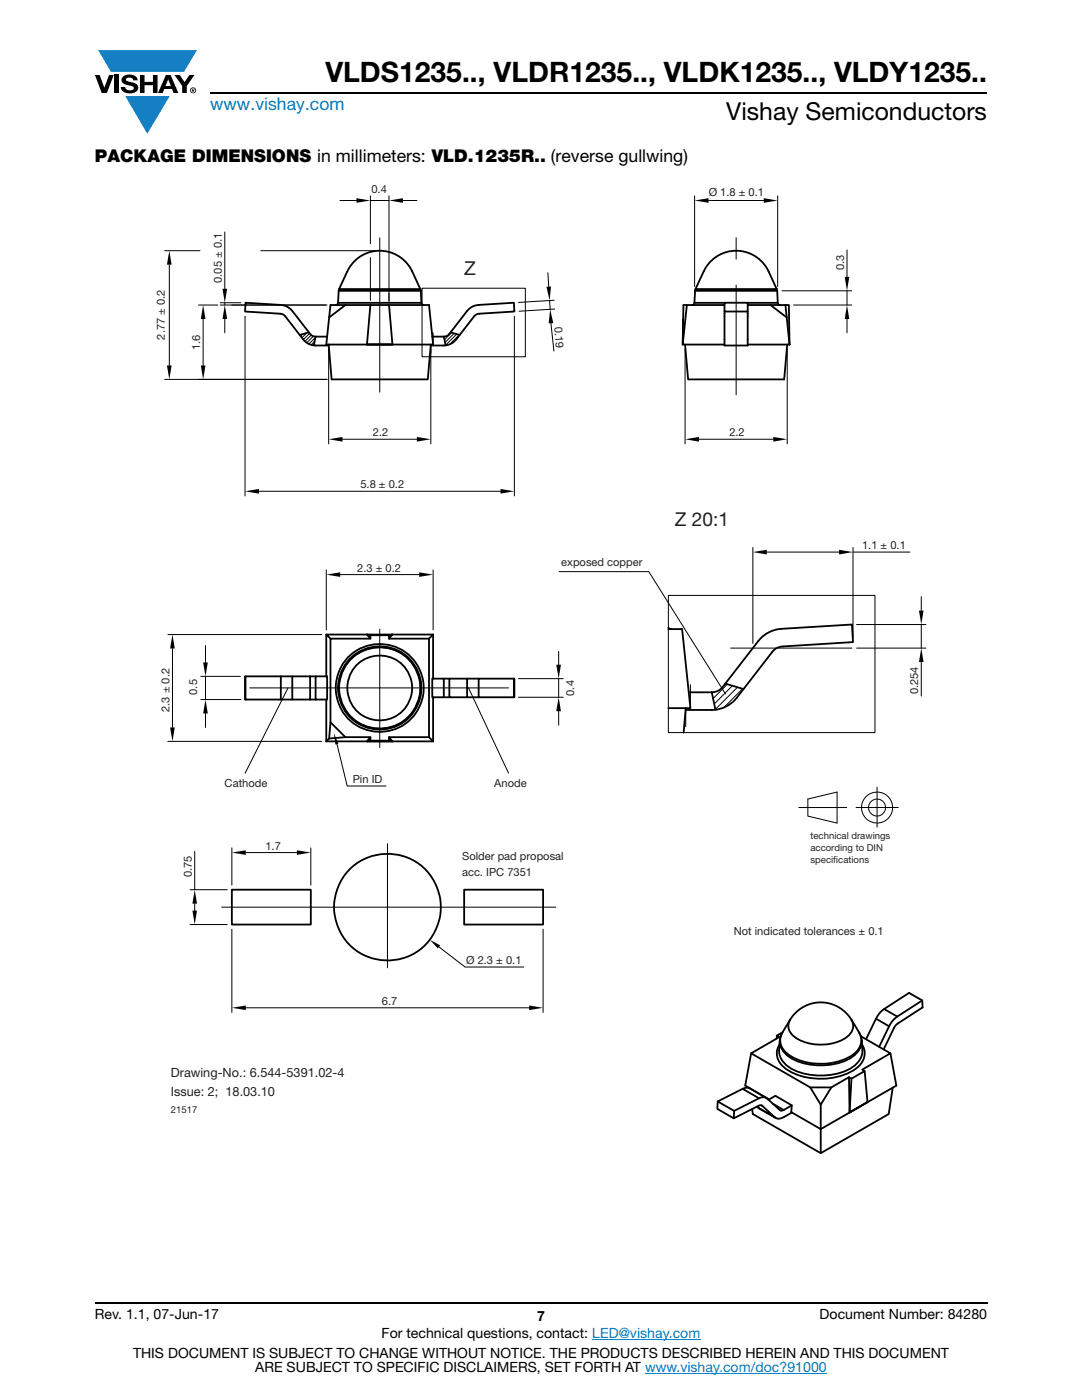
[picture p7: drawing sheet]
<svg xmlns="http://www.w3.org/2000/svg" width="216mm" height="279mm" viewBox="0 0 216 279" stroke-linecap="round" stroke-linejoin="round" font-family="sans-serif">
<g fill="#147fc3">
<path d="M19.6 10h19.7l-2.6 4.3h-1.1h-13.5z"/>
<path d="M25 19.2h8.9l-4.5 7.5z"/>
</g>
<g fill="#000">
<path d="M18.9 15h1l.9 2.5 1-2.5h.9l-1.4 3.6h-1zM22.9 15h.9v3.6h-.9zM24.6 15.3a2.1 2.1 0 0 1 2.8 .3l.1 .4h-.9a.79 .79 0 0 0-.7-.5 .79 .79 0 0 0-.8 .4l.3 .3 1 .2a1.08 1.08 0 0 1 1.2 1 1.08 1.08 0 0 1-1.1 1.2 1.73 1.73 0 0 1-2.4-1.2h.9a.96 .96 0 0 0 .8 .6 .96 .96 0 0 0 .9-.4 1.31 1.31 0 0 0-1.2-.6 1.03 1.03 0 0 1-1.1-.6 1.03 1.03 0 0 1 .2-1.1zM27.9 15h.9v1.3h1.7v-1.3h.9v3.6h-.9v-1.6h-1.7v1.6h-.9zM34.8 15h1.1l.9 1.4 1-1.4h1l-1.5 2.2v1.4h-.9v-1.4z"/>
<path d="M33.6 15.9l.5 1.3h-1.1zM33.1 15l-1.6 3.6h1l.3-.8h1.5l.3 .8h1l-1.6-3.6z"/>
<path d="M38.4 17.8h.2v.2h-.2zM38.3 17.7v.7h.1v-.3l.4 .3-.2-.3 .2-.2-.1-.2z"/>
<path d="M38.1 18a.46 .46 0 0 1 .9 0 .46 .46 0 0 1-.9 0zM37.9 18a.6 .6 0 0 0 1.2 0 .6 .6 0 0 0-1.2 0z"/>
</g>
<path d="M42 18.6h155M18.9 260h178.1" fill="none" stroke="#000" stroke-width=".36"/>
<path d="M118.2 267.3h21.5M128.7 274h36.3" fill="none" stroke="#007ec4" stroke-width=".2"/>
<path d="M31.1 36.7h153.7v193.6h-153.7z" fill="#fff"/>
<g fill="none" stroke="#000" stroke-width=".2">
<path d="M73.9 39.1v9.5M77.6 39.1v21.3M138.6 39.1v18.1M155.2 39.1v18.1M32.9 50h7M33.8 52.8v20.1M44.9 46.3v11.3M52 50h22.8M67.8 40h3.3M73.9 40h3.7M73.9 51.4v8.6M75.8 47.5v30.8"/>
<path d="M80.4 40h2.8M84.2 57.5h20.6v13.7h-20.6zM109.3 54.4l.2 2.8M109.7 60l.1 1.7M110.6 59.9l-7.1 .5M141.4 40h11M146.9 47.4v4.3M146.9 56.9v21.9M156 58h13.9M169 49.9v5.4M169 58v2.9M32.9 75.7h32.4"/>
<path d="M39.6 60.9h3.9M40.5 63.7v9.2M43.9 60.4h4.2M43.9 60.9h21.4M44.9 60.4v.5M44.9 63.7v2.7M48.9 63.1v35.9M60.3 66.7l-.3 .3M61.2 66.4l-1 1M61.8 66.5l-1.3 1.3M62.1 66.9l-1.2 1.2M62.5 67.1l-1.3 1.3"/>
<path d="M62.8 68.2l-.7 .6M63 67.3l-1.4 1.4M65.6 69.7v18.9M86 68.8v19.8M86.4 66.4v1.9M88.7 67.2l-.1 .1M90.1 66.4l-1.4 1.4M90.6 66.5l-1.8 1.8M91.1 66.7l-2.2 2.2M91.6 66.8l-1.9 1.9M102.6 63.1v35.9M109.9 64.5l.6 5.6"/>
<path d="M110.7 61.7l-7.1 .4M136.2 63.7v5.1M136.7 69.7v18.9M157.1 69.7v18.9M158.3 60.9h11.6M169 63.7v2.7M51.7 98h48.2M68.3 87.7h14.9M139.5 87.7h14.8M65.1 113.7v12M67.9 114.7h15.7M86.4 113.7v12"/>
<path d="M111.6 114.1h17.9l15.3 24.4M133.4 118.8h41.2v27.4h-41.2zM150.2 109.3v19.1M153 110.2h14.4M170.2 109.3v17.9M170.2 110.2h11.3M183.8 119.1v2.8M33.5 126.6h30.7M34.4 129.4v15.8M40.1 135h7.9M40.1 139.6h8M41 128.8v3.4"/>
<path d="M41 135v4.6M49.8 137.3h26v11.9M57.5 137.3l-8.6 17M75.8 125.6v11.7h25.7M93.5 137.3l8 17M103.5 139.2h8.9M103.5 135.4h8.9M111.5 130v2.7M111.5 135.4v3.8M137.8 136.7v3.7M142.2 138.2l-.1 .1M145.1 136.5l-2.8 2.9"/>
<path d="M145.8 129.3h24.2M146.1 136.8l-3.6 3.7M147.2 137.2l-4.5 4.4M148.2 137.5l-3.8 3.7M170.9 124.6h13.9M170.9 129.3h13.9M183.8 124.6v4.7M183.8 132.1v6.8M33.5 148h30.7M41 142.4v2.8M67.2 148.5l2.1 8.4h7.7M111.5 141.9v2.8"/>
<path d="M136.8 141.3v3.7M161.2 159.5l5.8-1.4v6.2l-5.8-1.4zM175 157.1v8M37.9 177.6h7.4M38.9 169.9v7.7M46.3 169.2v7.4M49 170.2h10.2M62 169.2v7.4M77.3 168.4v12.6h33.6M159.4 161.2h9.6M170.8 161.2h8.4M37.9 184.5h7.4"/>
<path d="M38.9 180.3v1.4M44.2 181h33.1v12.1M46.3 185.4v16.7M87.6 189l5.2 4h11.7M108.4 185.4v16.7M49 201.1h56.6"/>
<circle cx="175" cy="161.2" r="1.7"/>
<circle cx="175" cy="161.2" r="3.1"/>
</g>
<g fill="#000">
<path d="M71.1 39.6l2.8 .4-2.8 .5zM77.6 40l2.8-.4v.9zM138.6 40l2.8-.4v.9zM152.4 39.6l2.8 .4-2.8 .5zM33.8 50l.4 2.8h-.9zM44.4 57.6h.9l-.4 2.8zM109 57.2h1l-.3 2.8zM168.6 55.3h.9l-.5 2.7zM33.3 72.9h.9l-.4 2.8zM40.5 60.9l.5 2.8h-.9zM40.1 72.9h.9l-.5 2.8zM44.9 60.9l.4 2.8h-.9z"/>
<path d="M109.8 61.7l.6 2.8h-.9zM169 60.9l.5 2.8h-.9zM48.9 98l2.8-.4v.9zM65.6 87.7l2.7-.5v.9zM83.2 87.2l2.8 .5-2.8 .4zM99.9 97.6l2.7 .4-2.7 .5zM136.7 87.7l2.8-.5v.9zM154.3 87.2l2.8 .5-2.8 .4zM65.1 114.7l2.8-.5v.9zM83.6 114.2l2.8 .5-2.8 .4zM150.2 110.2l2.8-.5v1zM167.4 109.7l2.8 .5-2.8 .5z"/>
<path d="M34.4 126.6l.5 2.8h-1zM40.5 132.2h1l-.5 2.8zM111 132.7h.9l-.4 2.7zM183.4 121.9h.9l-.5 2.7zM183.8 129.3l.5 2.8h-.9zM33.9 145.2h1l-.5 2.8zM41 139.6l.5 2.8h-1zM66.6 146.3l.9 2.1-.6 .2zM111.5 139.2l.4 2.7h-.9zM46.3 170.2l2.7-.5v.9zM59.2 169.7l2.8 .5-2.8 .4zM38.4 181.7h.9l-.4 2.8z"/>
<path d="M38.9 177.6l.4 2.7h-.9zM85.8 187.5l2 1.2-.4 .6zM46.3 201.1l2.7-.4v.9zM105.6 200.7l2.8 .4-2.8 .5z"/>
</g>
<g fill="none" stroke="#000" stroke-width=".36">
<path d="M67.6 58l-.1 2.4M67.6 58h16.4M67.7 57.7l-.1 .3M67.7 57.7a13.5 13.5 0 0 1 3.5-6 7.2 7.2 0 0 1 11.1 2.5l1.6 3.5M67.7 57.7h16.2M83.9 57.7l.1 .3M84 58l.1 2.4h-16.6M138.7 58l-.1 2.4M138.7 58h16.4M138.8 57.7l-.1 .3M138.8 57.7h16.2M138.8 57.7a13.4 13.4 0 0 1 3.5-6 7.1 7.1 0 0 1 11.1 2.5l1.6 3.5"/>
<path d="M155 57.7l.1 .3M155.1 58l.1 2.4h-6M61.6 66.3l-1.8 .6M63 67.2l-.6-.2-.5-.4-3.6-4.5a3.2 3.2 0 0 0-2.3-1.2l-7-.5-.1 1.8 7 .4 .6 .2 .4 .3 3.6 4.6 .7 .7 1.3 .5 3.1 .1M63 67.2l-.4 1.7M63 67.2h2.3M65.6 68.8l.6 6.9h19.2l.6-6.9M67.4 60.4l-.1 .4-.3 .1M68.9 60.9l-3.2 2.5M73.2 68.7l.7-7.8h3.7l.7 7.8M73.9 60.9h-8l-.8 7.9h21.3l-.8-7.9h-8M78.3 68.7l-5.1 .1"/>
<path d="M84.1 60.4l.1 .4 .4 .1M86.3 67.2h2.3M88.6 67.2l.3 1.7M88.6 67.2l.6-.2 .5-.4 3.5-4.5a3.2 3.2 0 0 1 2.3-1.2l7-.5 .1 1.8-7 .4-.6 .2-.4 .3-3.5 4.6a3.1 3.1 0 0 1-2.5 1.3h-2.7M89.9 66.3l1.8 .6M136.7 68.8l.6 6.9h19.2l.6-6.9M137.1 60.9l-.9 7.9M138.6 60.4l-.2 .4-.3 .1M138.6 60.4h6M144.6 60.4h4.6v1.8h-4.6zM144.6 62.2v6.8h4.6v-6.8M144.6 60.9h-8.2l-.2 7.9h8.4"/>
<path d="M149.2 68.8h8.3M149.2 60.9h7.5M153.7 60.9l3.3 2.5 .5 5.4M155.2 60.4l.1 .4 .4 .1M156.7 60.9l.3 2.5M156.7 60.9h.7l.1 7.8M157.5 68.7v.1M49 135v4.6M49 135h7v4.6h-7zM56 139.6h2.3M56 135h2.3M58.3 135h3.6v4.6h-3.6z"/>
<path d="M61.9 139.6h1.1M61.9 135h1.1M63 135h2.3v4.6h-2.3zM65.1 126.6v8.4M65.1 139.6v8.4M73.2 126.6h5.1l-.7 .2M73.2 126.6l.7 .2M73.2 126.6l.7 .9M73.2 126.6h-8.1l.8 .9M86.3 135.4h2.3v3.8h-2.3zM86.4 126.6h-8.1l-.7 .9M86.4 126.6l-.8 .9"/>
<path d="M86.4 126.6v8.8M86.4 139.2v8.8M88.6 139.2h1.1M88.6 135.4h1.1M89.7 135.4h3.5v3.8h-3.5zM93.2 139.2h2.3M93.2 135.4h2.3M102.5 135.4l.1 3.8zM102.5 135.4h-7v3.8h7M133.4 125.3l.6 .3M133.4 125.6h2.7l1.7 15.7h-4.4M137.4 138.2h4.6"/>
<path d="M142 138.2l1.3-.3 .6-.5 7.4-9.5a6.3 6.3 0 0 1 4.6-2.4l14.1-.9 .2 3.5-14.1 .9a2.71 2.71 0 0 0-2 1.1l-7.1 9.2a6.4 6.4 0 0 1-5 2.4h-5.2M142 138.2l.8 3.5M144.7 136.4l3.7 1.1M65.1 148h21.3M65.9 144.1l-.2 3.3-.6 .6M68.9 147.1l-3.2 .3M73.2 148l.7-.2h3.7l.7 .2zM73.9 147.8v-.7l-.7 .9M73.9 147.1h-5l-3-3v-16.6h8v-.7h3.7v.7h8v19.6h-8v.7M77.6 147.1l.7 .9M85.6 147.1l.8 .9M136.8 141.3l-.4 4.9"/>
<path d="M46.3 177.6h15.7v6.9h-15.7zM92.6 177.6h15.8v6.9h-15.8zM184 199.7l-5 3.2-2.6-1.5 5-3.2 2.6 1.5 .1 1.4-5 3.2-.5 .4-2.3 4.7M143.2 219.8l5-2.5 3.3 1.9-5 2.5zM143.2 219.8l-.1 1.5 3.3 1.9M148.2 217.3a1.53 1.53 0 0 1 1.4-.1l3.3 1.9M149.4 217.1h.1M149.9 210.2l-1.2 6.5 4.8 2.7M151.5 219.2a1.41 1.41 0 0 1 1.6 0l2.6 2.4 .7-.1M153.3 219.5l1.4-.8 3.3 1.9-.1 1.3 5.9 3.4M155 206.7v.6M155.5 208.4a3.5 3.5 0 0 0 1.5 5 13.2 13.2 0 0 0 14-.3 3.4 3.4 0 0 0 1-4.7"/>
<path d="M155.6 207.7a4.7 4.7 0 0 0 2.8 5.9 13.2 13.2 0 0 0 11.8-.7 4.5 4.5 0 0 0 1.8-5.2M155.6 207.7a4.2 4.2 0 0 0 2.9 3.8 13 13 0 0 0 11.6-.6 3.9 3.9 0 0 0 1.9-3.2M156.1 206.1l-.3 .5-.2 1.1M156.1 206.1a3.2 3.2 0 0 0 1 4.2 12.1 12.1 0 0 0 13.3 0 3.2 3.2 0 0 0 1-4.2M156.1 206l-1.1 .7 .5 .3-5.6 3.2 11.8 6.8h4.2l3.5-2M157.7 203.5a2.65 2.65 0 0 0 1.2 3.7 9.7 9.7 0 0 0 10.4-.5 2.51 2.51 0 0 0 .6-3.2M157.7 203.5l-1.6 2.6M157.7 203.5a7.1 7.1 0 0 1 12.2 0M161.7 217l2.1 3.5v4.8M165.9 217l-2.1 3.5M169.9 203.5l1.5 2.6M169.9 215.3l-.5-.3 .1 7 3.6-2.1"/>
<path d="M169.9 215.3l2.6-1.5 .6 6.1-3.6 2.1zM171.4 206.1l.6 1.6M171.8 206.8l5.9 3.4-5.7 3.3 .5 .3M176.4 201.4l-.7 .6-.9 1.3M177.4 204.8l-2.6-1.5-2 4.1M177.4 204.8l-2 4.1M177.7 210.2l1.2 6.5-15.1 8.6M178.1 217.1l-.8 5.2-13.5 7.8M179 202.9l-1 1-.6 .9M150.1 221.3l.1 1 13.6 7.8M151.3 221.1l3.5 2M151.9 220.6l.2 .1"/>
<path d="M152.1 220.7l-.5-.1-5.2 2.6 .1-1.5M152.1 220.7l2.5 2.3-3.6-2.2M154.2 220.3l2.2 1.2 1.6-.9M158 222a4.5 4.5 0 0 1-2.8 1.3l-.6-.3M163.8 225.3v4.8"/>
<circle cx="75.8" cy="137.3" r="8.3"/>
<circle cx="75.8" cy="137.3" r="8.1"/>
<circle cx="75.8" cy="137.3" r="8.2"/>
<circle cx="75.8" cy="137.3" r="6.5"/>
<circle cx="75.8" cy="137.3" r="8.8"/>
<circle cx="77.3" cy="181" r="10.7"/>
</g>
<text font-size="5.6" x="64.9" y="16.4">VLDS1235.., VLDR1235.., VLDK1235.., VLDY1235..</text>
<text font-size="4.9" x="144.9" y="24">Vishay Semiconductors</text>
<g font-size="3.8" fill="#231f20">
<text x="92.6" y="54.9">Z</text>
<text x="134.7" y="105">Z 20:1</text>
</g>
<text font-size="3.5" fill="#007ec4" x="42" y="21.9">www.vishay.com</text>
<text font-size="3.5" x="18.9" y="32.3">PACKAGE DIMENSIONS in millimeters: VLD.1235R.. (reverse gullwing)</text>
<g font-size="2.8">
<text x="18.9" y="263.3">Rev. 1.1, 07-Jun-17</text>
<text x="107.2" y="263.6">7</text>
<text x="163.6" y="263.3">Document Number: 84280</text>
<text x="76.2" y="267.1">For technical questions, contact: LED@vishay.com</text>
<text x="26.5" y="271">THIS DOCUMENT IS SUBJECT TO CHANGE WITHOUT NOTICE. THE PRODUCTS DESCRIBED HEREIN AND THIS DOCUMENT</text>
<text x="50.9" y="273.8">ARE SUBJECT TO SPECIFIC DISCLAIMERS, SET FORTH AT www.vishay.com/doc?91000</text>
</g>
<g font-size="2.5" fill="#231f20">
<text x="34.1" y="215">Drawing-No.: 6.544-5391.02-4</text>
<text x="34.1" y="218.7">Issue: 2; 18.03.10</text>
</g>
<g font-size="2.2" fill="#231f20">
<text x="74.1" y="38.6">0.4</text>
<text x="141.4" y="39.1">Ø 1.8 ± 0.1</text>
<text x="168.4" y="53.9" transform="rotate(-90 168.4 53.9)">0.3</text>
<text x="44.3" y="56.4" transform="rotate(-90 44.3 56.4)">0.05 ± 0.1</text>
<text x="110.7" y="65.2" transform="rotate(87 110.7 65.2)">0.19</text>
<text x="32.9" y="67.8" transform="rotate(-90 32.9 67.8)">2.77 ± 0.2</text>
<text x="40" y="69.9" transform="rotate(-90 40 69.9)">1.6</text>
<text x="74.4" y="87.1">2.2</text>
<text x="145.5" y="87.1">2.2</text>
<text x="71.9" y="97.5">5.8 ± 0.2</text>
<text x="112" y="113">exposed copper</text>
<text x="172" y="109.6">1.1 ± 0.1</text>
<text x="71.3" y="114.1">2.3 ± 0.2</text>
<text x="33.8" y="142.1" transform="rotate(-90 33.8 142.1)">2.3 ± 0.2</text>
<text x="39.4" y="138.6" transform="rotate(-90 39.4 138.6)">0.5</text>
<text x="114.6" y="138.8" transform="rotate(-90 114.6 138.8)">0.4</text>
<text x="183.2" y="138.6" transform="rotate(-90 183.2 138.6)">0.254</text>
<text x="44.8" y="157">Cathode</text>
<text x="70.4" y="156.3">Pin ID</text>
<text x="98.6" y="157">Anode</text>
<text x="53" y="169.6">1.7</text>
<text x="92.2" y="171.7">Solder pad proposal</text>
<text x="38.3" y="175" transform="rotate(-90 38.3 175)">0.75</text>
<text x="92.2" y="174.7">acc. IPC 7351</text>
<text x="146.4" y="186.6">Not indicated tolerances ± 0.1</text>
<text x="93" y="192.4">Ø 2.3 ± 0.1</text>
<text x="76.2" y="200.5">6.7</text>
</g>
<g font-size="1.9" fill="#231f20">
<text x="161.7" y="167.5">technical drawings</text>
<text x="161.7" y="172.1">specif</text>
<text x="161.7" y="169.9">according to DIN</text>
<text x="166.3" y="172.1">ications</text>
<text x="34.1" y="222.2">21517</text>
</g>
</svg>
